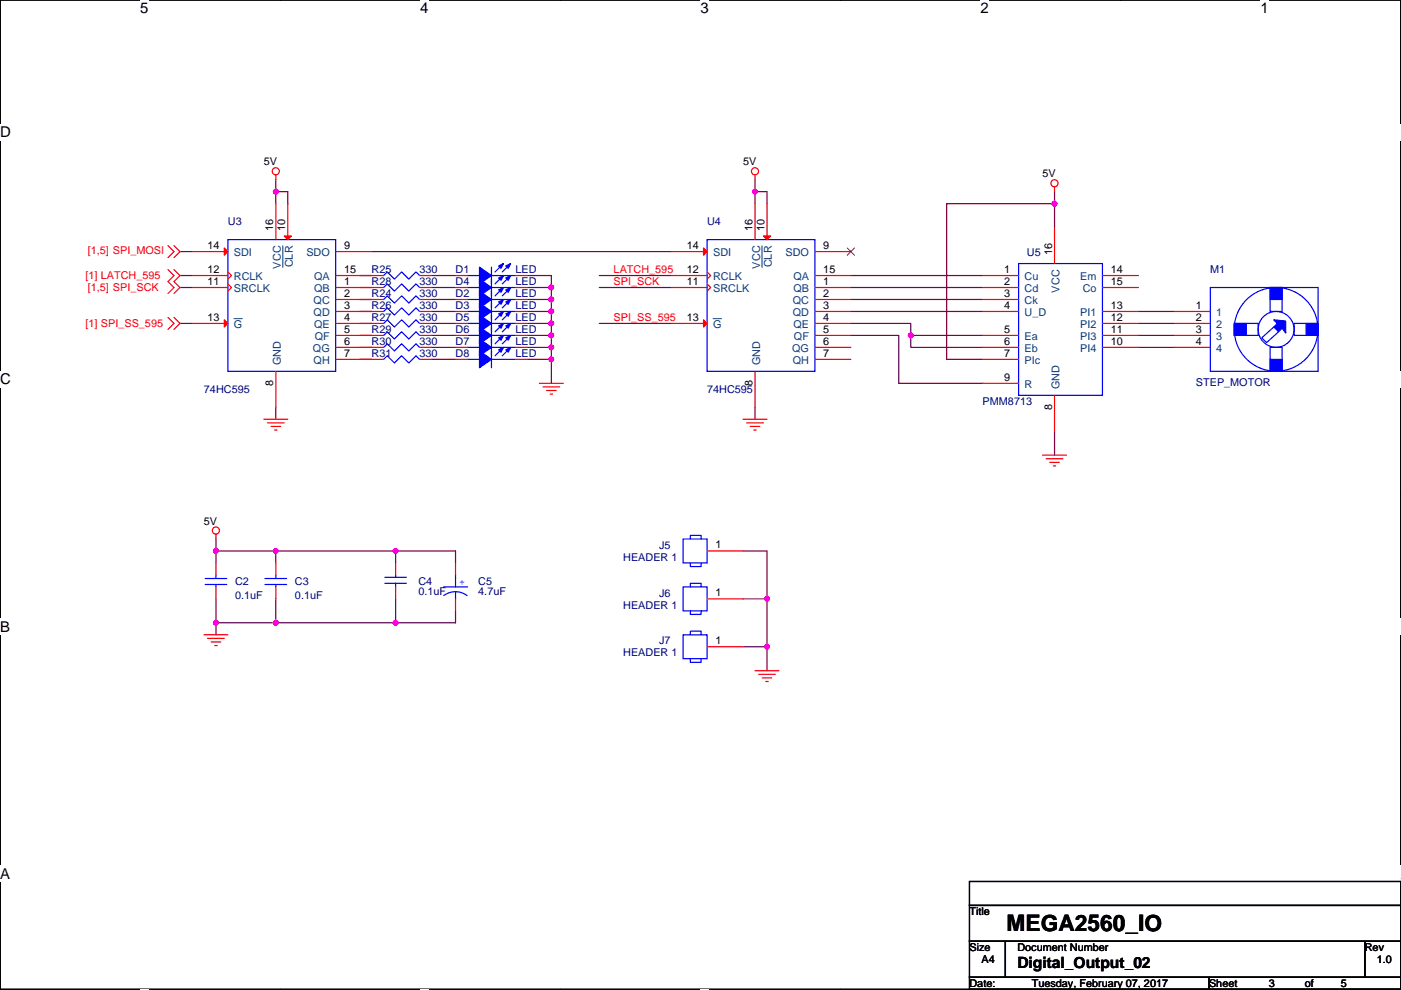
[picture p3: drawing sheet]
<svg xmlns="http://www.w3.org/2000/svg" width="297mm" height="210mm" viewBox="0 0 297 210" stroke-linecap="round" stroke-linejoin="round" font-family="sans-serif">
<path d="M.1 0h296.9v209.8h-296.9z" fill="none" stroke="#000" stroke-width=".25"/>
<g fill="#fff">
<path d="M29.7 0h1.8v3.5h-1.8z"/>
<path d="M29.7 209.8l1.8 .1z"/>
</g>
<path d="M59.4 0h.1M59.4 209.8h.1" fill="none" stroke="#000" stroke-width=".25"/>
<g fill="#fff">
<path d="M89.1 0h1.8v3.5h-1.8z"/>
<path d="M89.1 209.8l1.8 .1z"/>
</g>
<path d="M118.8 0h.1M118.8 209.8h.1" fill="none" stroke="#000" stroke-width=".25"/>
<g fill="#fff">
<path d="M148.5 0h1.8v3.5h-1.8z"/>
<path d="M148.5 209.8l1.8 .1z"/>
</g>
<path d="M178.2 0h.1M178.2 209.8h.1" fill="none" stroke="#000" stroke-width=".25"/>
<g fill="#fff">
<path d="M207.9 0h1.7v3.5h-1.7z"/>
<path d="M207.9 209.8l1.7 .1z"/>
</g>
<path d="M237.6 0h.1M237.6 209.8h.1" fill="none" stroke="#000" stroke-width=".25"/>
<g fill="#fff">
<path d="M267.3 0h1.7v3.5h-1.7z"/>
<path d="M267.3 209.8l1.7 .1z"/>
<path d="M.1 26.2h2.2v3.6h-2.2z"/>
<path d="M297 26.2v3.6z"/>
<path d="M.1 78.7h2.2v3.5h-2.2z"/>
<path d="M297 78.7v3.5z"/>
</g>
<path d="M.1 52.5h.1M297 52.5h.1" fill="none" stroke="#000" stroke-width=".25"/>
<g fill="#fff">
<path d="M.1 131.1h2.1v3.6h-2.1z"/>
<path d="M297 131.1v3.6z"/>
</g>
<path d="M.1 104.9h.1M297 104.9h.1" fill="none" stroke="#000" stroke-width=".25"/>
<g fill="#fff">
<path d="M0 183.6h2.2v3.5h-2.2z"/>
<path d="M297 183.6v3.5z"/>
</g>
<path d="M.1 157.4h.1M297 157.4h.1M205.5 199.7h7.7v7.6h-7.7zM205.5 187h91.5v5h-91.5zM205.5 192h91.5v7.7h-91.5zM213.2 199.7h76.2v7.6h-76.2zM289.4 199.7h7.6v7.6h-7.6zM205.5 207.3h50.8v2.5h-50.8zM256.3 207.3h40.7v2.5h-40.7z" fill="none" stroke="#000" stroke-width=".25"/>
<g fill="none" stroke="#800040" stroke-width=".25">
<path d="M58.5 38.1v2.6M160.1 38.1v2.6M38.2 53.4h2.5M38.2 58.4h2.5M58.5 40.7v2.5M58.5 40.7h2.5v2.5M76.3 58.4h2.5M78.8 53.4h63.5M91.5 58.4h5.1M111.8 58.4h5.1v2.6M127.1 58.4h15.2M160.1 40.7v2.5"/>
<path d="M160.1 40.7h2.5v2.5M180.4 58.4h27.9M223.6 40.7v2.5M223.6 43.2h-22.9v33h7.6M223.6 43.2v5.1M38.2 61h2.5M38.2 68.6h2.5M76.3 61h2.5M76.3 63.5h2.5M76.3 66.1h2.5M76.3 68.6h2.5M76.3 71.1h2.5"/>
<path d="M76.3 73.7h2.5M76.3 76.2h2.5M91.5 61h5.1M91.5 63.5h5.1M91.5 66.1h5.1M91.5 68.6h5.1M91.5 71.1h5.1M91.5 73.7h5.1M91.5 76.2h5.1M111.8 61h5.1M111.8 63.5h5.1M111.8 66.1h5.1"/>
<path d="M111.8 68.6h5.1M111.8 71.1h5.1M111.8 73.7h5.1M111.8 76.2h5.1M116.9 61v2.5M116.9 63.5v2.6M116.9 66.1v2.5M116.9 68.6v2.5M116.9 71.1v2.6M116.9 73.7v2.5M116.9 76.2v5.1M127.1 61h15.2"/>
<path d="M127.1 68.6h15.2M180.4 61h27.9M180.4 63.5h27.9M180.4 66.1h27.9M180.4 68.6h12.7v2.5h15.2M180.4 71.1h10.2v10.2h17.7M193.1 71.1v2.6h15.2M241.4 66.1h7.6M241.4 68.6h7.6M241.4 71.1h7.6M241.4 73.7h7.6M58.5 86.4v2.5"/>
<path d="M160.1 86.4v2.5M223.6 91.5v5M45.8 114.3v2.6M45.8 116.9h12.7M45.8 116.9v2.5M58.5 116.9v2.5M58.5 116.9h25.4M83.9 116.9v2.5M83.9 116.9h12.7v2.5M157.5 116.9h5.1v10.1M45.8 127v5.1M45.8 132.1h12.7"/>
<path d="M45.8 132.1v2.5M58.5 132.1h25.4M58.5 127v5.1M83.9 127v5.1M96.6 129.6v2.5h-12.7M157.5 137.2h5.1M157.5 127h5.1M162.6 137.2v5.1M162.6 127v10.2"/>
</g>
<g fill="#f0f" stroke="#f0f" stroke-width=".25">
<circle cx="58.5" cy="40.6" r=".5"/>
<circle cx="160.1" cy="40.6" r=".5"/>
<circle cx="116.9" cy="61" r=".5"/>
<circle cx="116.9" cy="63.5" r=".5"/>
<circle cx="116.9" cy="68.6" r=".5"/>
<circle cx="116.9" cy="66" r=".5"/>
<circle cx="116.9" cy="71.1" r=".5"/>
<circle cx="116.9" cy="73.7" r=".5"/>
<circle cx="116.9" cy="76.2" r=".5"/>
<circle cx="45.8" cy="116.8" r=".5"/>
<circle cx="45.8" cy="132.1" r=".5"/>
<circle cx="193.1" cy="71.1" r=".5"/>
<circle cx="223.6" cy="43.2" r=".5"/>
<circle cx="83.9" cy="116.8" r=".5"/>
<circle cx="58.5" cy="116.8" r=".5"/>
<circle cx="83.9" cy="132.1" r=".5"/>
<circle cx="58.5" cy="132.1" r=".5"/>
<circle cx="162.6" cy="137.2" r=".5"/>
<circle cx="162.6" cy="127" r=".5"/>
</g>
<g fill="none" stroke="#f00" stroke-width=".25">
<path d="M58.5 37.1v1M160.1 37.1v1M223.6 39.6v1.1M35.6 52.1l1.3 1.3-1.3 1.2M35.6 57.2l1.3 1.2-1.3 1.3 1.3 1.3-1.3 1.3M36.9 52.1l1.3 1.3-1.3 1.2M36.9 57.2l1.3 1.2-1.3 1.3 1.3 1.3-1.3 1.3M40.7 53.4h7.6M40.7 58.4h7.6M48.3 57.7l.8 .7-.8 .8M58.5 43.2v7.6M61 43.2v7.6"/>
<path d="M71.2 58.4h10.1M71.2 53.4h7.6M89 58.4h2.5M96.6 58.4h2.5M109.3 58.4h2.5M142.3 53.4h7.6M142.3 58.4h7.6M149.9 57.7l.8 .7-.8 .8M160.1 43.2v7.6M162.6 43.2v7.6M172.8 53.4h7.6M172.8 58.4h7.6"/>
<path d="M208.3 58.4h7.7M223.6 48.3v7.6M233.7 58.4h7.7M35.6 67.3l1.3 1.3-1.3 1.3M36.9 67.3l1.3 1.3-1.3 1.3M40.7 68.6h7.6M40.7 61h7.6M48.3 60.2l.8 .8-.8 .7M58.5 78.8v7.6M71.2 63.5h10.1M71.2 76.2h10.1M71.2 61h10.1"/>
<path d="M71.2 66.1h10.1M71.2 68.6h10.1M71.2 71.1h10.1M71.2 73.7h10.1M89 63.5h2.5M89 76.2h2.5M89 71.1h2.5M89 66.1h2.5M89 61h2.5M89 73.7h2.5M89 68.6h2.5M96.6 73.7h2.5"/>
<path d="M96.6 68.6h2.5M96.6 63.5h2.5M96.6 76.2h2.5M96.6 71.1h2.5M96.6 66.1h2.5M96.6 61h2.5M109.3 73.7h2.5M109.3 68.6h2.5M109.3 63.5h2.5M109.3 76.2h2.5M109.3 71.1h2.5M109.3 66.1h2.5"/>
<path d="M109.3 61h2.5M142.3 68.6h7.6M142.3 61h7.6M149.9 60.2l.8 .8-.8 .7M160.1 78.8v7.6M172.8 61h7.6M172.8 63.5h7.6M172.8 66.1h7.6M172.8 68.6h7.6M172.8 71.1h7.6M172.8 73.7h7.6M172.8 76.2h7.6"/>
<path d="M208.3 61h7.7M208.3 63.5h7.7M208.3 66.1h7.7M208.3 71.1h7.7M208.3 73.7h7.7M208.3 76.2h7.7M233.7 73.7h7.7M233.7 71.1h7.7M233.7 68.6h7.7M233.7 66.1h7.7M233.7 61h7.7M249 66.1h7.6"/>
<path d="M249 68.6h7.6M249 71.1h7.6M249 73.7h7.6M55.9 88.9h5.1M56.7 89.7h3.6M57.5 90.4h2M58.2 91.2h.5M114.4 81.3h5M115.1 82.1h3.6M115.9 82.8h2M116.6 83.6h.6M157.5 88.9h5.1"/>
<path d="M158.3 89.7h3.6M159.1 90.4h2M159.8 91.2h.5M208.3 81.3h7.7M221 96.5h5.1M221.8 97.3h3.6M222.6 98.1h2M223.3 98.8h.5M223.6 83.8v7.7M45.8 119.4v2.5M45.8 113.3v1M58.5 119.4v2.5"/>
<path d="M83.9 119.4v2.5M96.6 119.4v2.5M149.9 116.9h7.6M43.2 134.6h5.1M44 135.4h3.6M44.8 136.2h2M45.5 136.9h.5M45.8 124.5v2.5M58.5 124.5v2.5M83.9 124.5v2.5M96.6 127v2.6M149.9 127h7.6"/>
<path d="M149.9 137.2h7.6M160.1 142.3h5.1M160.8 143h3.6M161.6 143.8h2M162.4 144.5h.5"/>
<circle cx="58.5" cy="36.3" r=".76"/>
<circle cx="160.1" cy="36.3" r=".76"/>
<circle cx="223.6" cy="38.9" r=".76"/>
<circle cx="45.8" cy="112.5" r=".76"/>
</g>
<g fill="none" stroke="#00f" stroke-width=".25">
<path d="M48.3 50.8h22.9v28h-22.9zM81.3 58.4l.8-.7 1.5 1.5 1.6-1.5 1.5 1.5 1.5-1.5 .8 .7M99.1 58.4h2.6M104.2 56.7v3.5M104.2 58.4h5.1M104.2 59.2v3.6M106.5 56.2l-1.5 1.5M106.5 58.7l-1.5 1.5M108 56.2l-1.5 1.5M108 58.7l-1.5 1.5M149.9 50.8h22.9v28h-22.9zM216 55.9h17.7v27.9h-17.7z"/>
<path d="M81.3 63.5l.8-.7 1.5 1.5 1.6-1.5 1.5 1.5 1.5-1.5 .8 .7M81.3 76.2l.8-.7 1.5 1.5 1.6-1.5 1.5 1.5 1.5-1.5 .8 .7M81.3 71.1l.8-.7 1.5 1.5 1.6-1.5 1.5 1.5 1.5-1.5 .8 .7M81.3 66.1l.8-.8 1.5 1.5 1.6-1.5 1.5 1.5 1.5-1.5 .8 .8M81.3 61l.8-.8 1.5 1.5 1.6-1.5 1.5 1.5 1.5-1.5 .8 .8M81.3 73.7l.8-.8 1.5 1.5 1.6-1.5 1.5 1.5 1.5-1.5 .8 .8M81.3 68.6l.8-.8 1.5 1.6 1.6-1.6 1.5 1.6 1.5-1.6 .8 .8M99.1 73.7h2.6M99.1 68.6h2.6M99.1 63.5h2.6M99.1 76.2h2.6M99.1 71.1h2.6"/>
<path d="M99.1 66.1h2.6M99.1 61h2.6M104.2 71.9v3.6M104.2 73.7h5.1M104.2 66.8v3.6M104.2 68.6h5.1M104.2 61.7v3.6M104.2 63.5h5.1M104.2 74.4v3.6M104.2 76.2h5.1M104.2 69.4v3.5M104.2 71.1h5.1"/>
<path d="M104.2 64.3v3.5M104.2 66.1h5.1M104.2 61h5.1M106.5 71.4l-1.5 1.5M106.5 66.3l-1.5 1.5M106.5 61.2l-1.5 1.6M106.5 73.9l-1.5 1.6M106.5 68.9l-1.5 1.5M106.5 63.8l-1.5 1.5M108 71.4l-1.5 1.5M108 66.3l-1.5 1.5M108 61.2l-1.5 1.6"/>
<path d="M108 73.9l-1.5 1.6M108 68.9l-1.5 1.5M108 63.8l-1.5 1.5M256.6 61h22.9v17.8h-22.9zM261.7 68.6h5.1v2.5h-5.1zM269.3 61h2.5v5.1h-2.5zM269.3 73.7h2.5v5.1h-2.5zM270.1 69.4l-2.6 2.2 1 1.1 2.6-2.3M274.4 68.6h5.1v2.5h-5.1zM144.8 114.3h5.1v5.1h-5.1zM146.4 119.4v.8h2.3v-.8M146.4 114.3v-.7h2.3v.7"/>
<path d="M43.5 122.7h4.6M43.5 124h4.6M45.8 124v.5M45.8 121.9v.8M56.2 122.7h4.6M56.2 124h4.6M58.5 124v.5M58.5 121.9v.8M81.6 123.7h4.6M81.6 122.4h4.6M83.9 121.9v.5M83.9 123.7v.8"/>
<path d="M94 124.5h5.1M94.1 126.3a4.1 4.1 0 0 1 4.9 0M96.6 125.5v1.5M96.6 121.9v2.6M144.8 124.5h5.1v5.1h-5.1zM144.8 134.6h5.1v5.1h-5.1zM146.4 129.6v.7h2.3v-.7M146.4 139.7v.8h2.3v-.8M146.4 124.5v-.8h2.3v.8M146.4 134.6v-.7h2.3v.7"/>
<circle cx="270.6" cy="69.9" r="8.9"/>
<circle cx="270.6" cy="69.9" r="3.8"/>
</g>
<path d="M179.6 52.6l1.6 1.5M181.2 52.6l-1.6 1.5" fill="none" stroke="#804000" stroke-width=".21"/>
<g fill="#f00" stroke="#f00" stroke-width=".25">
<path d="M161.9 50.1h1.5l-.8 .7z"/>
<path d="M149.2 67.8l.7 .8-.7 .8z"/>
<path d="M149.2 52.6l.7 .8-.7 .7z"/>
<path d="M60.3 50.1h1.5l-.8 .7z"/>
<path d="M47.6 67.8l.7 .8-.7 .8z"/>
<path d="M47.6 52.6l.7 .8-.7 .7z"/>
</g>
<path d="M60 52.2v4.5M161.6 52.2v4.5M49.6 67.6h1.8M151.2 67.6h1.8" fill="none" stroke="#004080" stroke-width=".21"/>
<g fill="#00f" stroke="#00f" stroke-width=".25">
<path d="M101.7 71.9l2.5 1.8-2.5 1.8z" fill-rule="evenodd"/>
<path d="M107.2 71.6l1.1-.5-.5 1.1z" fill-rule="evenodd"/>
<path d="M105.7 71.6l1-.5-.5 1.1z" fill-rule="evenodd"/>
<path d="M101.7 66.8l2.5 1.8-2.5 1.8z" fill-rule="evenodd"/>
<path d="M107.2 66.6l1.1-.5-.5 1z" fill-rule="evenodd"/>
<path d="M105.7 66.6l1-.5-.5 1z" fill-rule="evenodd"/>
<path d="M101.7 61.7l2.5 1.8-2.5 1.8z" fill-rule="evenodd"/>
<path d="M107.2 61.5l1.1-.5-.5 1z" fill-rule="evenodd"/>
<path d="M105.7 61.5l1-.5-.5 1z" fill-rule="evenodd"/>
<path d="M101.7 56.7l2.5 1.7-2.5 1.8z" fill-rule="evenodd"/>
<path d="M107.2 56.4l1.1-.5-.5 1z" fill-rule="evenodd"/>
<path d="M105.7 56.4l1-.5-.5 1z" fill-rule="evenodd"/>
<path d="M269.3 61v2.5h2.5v-2.5z" fill-rule="evenodd"/>
<path d="M269.3 76.2v2.6h2.5v-2.6z" fill-rule="evenodd"/>
<path d="M276.9 68.6v2.5h2.6v-2.5z" fill-rule="evenodd"/>
<path d="M261.7 68.6v2.5h2.5v-2.5z" fill-rule="evenodd"/>
<path d="M270.1 67.8l2.5 .3v2.5l-.8-1-.7 .8-1-1 .7-.8z" fill-rule="evenodd"/>
<path d="M101.7 74.4l2.5 1.8-2.5 1.8z" fill-rule="evenodd"/>
<path d="M107.2 74.2l1.1-.5-.5 1z" fill-rule="evenodd"/>
<path d="M105.7 74.2l1-.5-.5 1z" fill-rule="evenodd"/>
<path d="M101.7 69.4l2.5 1.7-2.5 1.8z" fill-rule="evenodd"/>
<path d="M107.2 69.1l1.1-.5-.5 1z" fill-rule="evenodd"/>
<path d="M105.7 69.1l1-.5-.5 1z" fill-rule="evenodd"/>
<path d="M101.7 64.3l2.5 1.8-2.5 1.7z" fill-rule="evenodd"/>
<path d="M107.2 64l1.1-.5-.5 1z" fill-rule="evenodd"/>
<path d="M105.7 64l1-.5-.5 1z" fill-rule="evenodd"/>
<path d="M101.7 59.2l2.5 1.8-2.5 1.8z" fill-rule="evenodd"/>
<path d="M107.2 58.9l1.1-.5-.5 1.1z" fill-rule="evenodd"/>
<path d="M105.7 58.9l1-.5-.5 1.1z" fill-rule="evenodd"/>
</g>
<text font-size="4.8" x="213.4" y="197.5">MEGA2560_IO</text>
<text font-size="3.3" x="215.7" y="205.3">Digital_Output_02</text>
<g font-size="3.2">
<text x="29.7" y="2.8">5</text>
<text x="89.1" y="2.8">4</text>
<text x="148.5" y="2.8">3</text>
<text x="207.9" y="2.8">2</text>
<text x="267.3" y="2.8">1</text>
<text x=".1" y="29.1">D</text>
<text x=".1" y="81.5">C</text>
<text x=".1" y="134">B</text>
<text x=".1" y="186.4">A</text>
<text x="297" y="186.4">A</text>
</g>
<g font-size="2.3">
<text x="55.9" y="35.1">5V</text>
<text x="157.5" y="35.1">5V</text>
<text x="221" y="37.6">5V</text>
<text x="44" y="52.8">14</text>
<text x="58" y="49" transform="rotate(-90 58 49)">16</text>
<text x="60.5" y="49" transform="rotate(-90 60.5 49)">10</text>
<text x="73" y="52.8">9</text>
<text x="145.6" y="52.8">14</text>
<text x="159.6" y="49" transform="rotate(-90 159.6 49)">16</text>
<text x="162.1" y="49" transform="rotate(-90 162.1 49)">10</text>
<text x="174.6" y="52.8">9</text>
<text x="44" y="57.9">12</text>
<text x="73" y="57.9">15</text>
<text x="145.6" y="57.9">12</text>
<text x="174.6" y="57.9">15</text>
<text x="212.9" y="57.9">1</text>
<text x="223.1" y="54.1" transform="rotate(-90 223.1 54.1)">16</text>
<text x="235.5" y="57.9">14</text>
<text x="44" y="60.5">11</text>
<text x="73" y="60.5">1</text>
<text x="73" y="63">2</text>
<text x="73" y="65.5">3</text>
<text x="145.6" y="60.5">11</text>
<text x="174.6" y="60.5">1</text>
<text x="174.6" y="63">2</text>
<text x="174.6" y="65.5">3</text>
<text x="212.9" y="60.5">2</text>
<text x="212.9" y="63">3</text>
<text x="212.9" y="65.5">4</text>
<text x="235.5" y="65.5">13</text>
<text x="235.5" y="60.5">15</text>
<text x="253.6" y="65.5">1</text>
<text x="44" y="68.1">13</text>
<text x="73" y="70.6">5</text>
<text x="73" y="68.1">4</text>
<text x="145.6" y="68.1">13</text>
<text x="174.6" y="70.6">5</text>
<text x="174.6" y="68.1">4</text>
<text x="212.9" y="70.6">5</text>
<text x="235.5" y="70.6">11</text>
<text x="235.5" y="68.1">12</text>
<text x="253.6" y="68.1">2</text>
<text x="253.6" y="70.6">3</text>
<text x="73" y="75.7">7</text>
<text x="73" y="73.2">6</text>
<text x="174.6" y="75.7">7</text>
<text x="174.6" y="73.2">6</text>
<text x="212.9" y="73.2">6</text>
<text x="212.9" y="75.7">7</text>
<text x="235.5" y="73.2">10</text>
<text x="253.6" y="73.2">4</text>
<text x="58" y="81.8" transform="rotate(-90 58 81.8)">8</text>
<text x="159.6" y="81.8" transform="rotate(-90 159.6 81.8)">8</text>
<text x="212.9" y="80.8">9</text>
<text x="223.1" y="86.9" transform="rotate(-90 223.1 86.9)">8</text>
<text x="43.2" y="111.3">5V</text>
<text x="151.7" y="116.3">1</text>
<text x="151.7" y="126.5">1</text>
<text x="151.7" y="136.7">1</text>
<text x="205.5" y="194.1">Title</text>
<text x="205.5" y="201.7">Size</text>
<text x="215.7" y="201.7">Document Number</text>
<text x="289.4" y="201.7">Rev</text>
<text x="205.5" y="209.3">Date:</text>
<text x="208.1" y="204.3">A4</text>
<text x="218.8" y="209.3">Tuesday, February 07, 2017</text>
<text x="256.3" y="209.3">Sheet</text>
<text x="269" y="209.3">3</text>
<text x="276.7" y="209.3">of</text>
<text x="284.3" y="209.3">5</text>
<text x="291.9" y="204.3">1.0</text>
</g>
<g font-size="2.3" fill="#000080">
<text x="48.3" y="47.8">U3</text>
<text x="149.9" y="47.8">U4</text>
<text x="78.8" y="58">R25</text>
<text x="89" y="58">330</text>
<text x="96.6" y="58">D1</text>
<text x="109.3" y="58">LED</text>
<text x="217.7" y="54.4">U5</text>
<text x="256.6" y="58">M1</text>
<text x="78.8" y="63">R24</text>
<text x="78.8" y="65.6">R26</text>
<text x="78.8" y="60.5">R28</text>
<text x="89" y="63">330</text>
<text x="89" y="65.6">330</text>
<text x="89" y="60.5">330</text>
<text x="96.6" y="63">D2</text>
<text x="96.6" y="65.6">D3</text>
<text x="96.6" y="60.5">D4</text>
<text x="109.3" y="63">LED</text>
<text x="109.3" y="65.6">LED</text>
<text x="109.3" y="60.5">LED</text>
<text x="78.8" y="70.7">R29</text>
<text x="78.8" y="68.1">R27</text>
<text x="89" y="70.7">330</text>
<text x="89" y="68.1">330</text>
<text x="96.6" y="68.1">D5</text>
<text x="96.6" y="70.7">D6</text>
<text x="109.3" y="68.1">LED</text>
<text x="109.3" y="70.7">LED</text>
<text x="78.8" y="75.7">R31</text>
<text x="78.8" y="73.2">R30</text>
<text x="89" y="75.7">330</text>
<text x="89" y="73.2">330</text>
<text x="96.6" y="73.2">D7</text>
<text x="96.6" y="75.7">D8</text>
<text x="109.3" y="73.2">LED</text>
<text x="109.3" y="75.7">LED</text>
<text x="43.2" y="83.4">74HC595</text>
<text x="149.9" y="83.4">74HC595</text>
<text x="253.6" y="81.8">STEP_MOTOR</text>
<text x="208.3" y="85.9">PMM8713</text>
<text x="132.1" y="118.9">HEADER 1</text>
<text x="139.8" y="116.4">J5</text>
<text x="49.8" y="124">C2</text>
<text x="62.5" y="124">C3</text>
<text x="88.7" y="124">C4</text>
<text x="101.4" y="124">C5</text>
<text x="49.8" y="127">0.1uF</text>
<text x="62.5" y="127">0.1uF</text>
<text x="88.7" y="126.3">0.1uF</text>
<text x="101.4" y="126.3">4.7uF</text>
<text x="132.1" y="129.1">HEADER 1</text>
<text x="139.8" y="126.5">J6</text>
<text x="139.8" y="136.7">J7</text>
<text x="132.1" y="139.2">HEADER 1</text>
</g>
<g font-size="2.3" fill="#f00">
<text x="18.6" y="53.9">[1,5] SPI_MOSI</text>
<text x="18.1" y="59.2">[1] LATCH_595</text>
<text x="130.1" y="57.9">LATCH_595</text>
<text x="18.6" y="61.8">[1,5] SPI_SCK</text>
<text x="130.1" y="60.5">SPI_SCK</text>
<text x="18.1" y="69.4">[1] SPI_SS_595</text>
<text x="130.1" y="68.1">SPI_SS_595</text>
</g>
<g font-size="2.3" fill="#004080">
<text x="49.6" y="54.4">SDI</text>
<text x="49.6" y="59.5">RCLK</text>
<text x="59.5" y="57" transform="rotate(-90 59.5 57)">VCC</text>
<text x="62.1" y="56.7" transform="rotate(-90 62.1 56.7)">CLR</text>
<text x="65" y="54.4">SDO</text>
<text x="66.6" y="59.5">QA</text>
<text x="151.2" y="54.4">SDI</text>
<text x="151.2" y="59.5">RCLK</text>
<text x="161.1" y="57" transform="rotate(-90 161.1 57)">VCC</text>
<text x="163.7" y="56.7" transform="rotate(-90 163.7 56.7)">CLR</text>
<text x="166.6" y="54.4">SDO</text>
<text x="168.2" y="59.5">QA</text>
<text x="217.2" y="59.5">Cu</text>
<text x="229" y="59.5">Em</text>
<text x="49.6" y="62">SRCLK</text>
<text x="66.5" y="64.6">QC</text>
<text x="66.6" y="62">QB</text>
<text x="151.2" y="62">SRCLK</text>
<text x="168.1" y="64.6">QC</text>
<text x="168.2" y="62">QB</text>
<text x="217.2" y="62">Cd</text>
<text x="217.2" y="64.6">Ck</text>
<text x="224.6" y="62.1" transform="rotate(-90 224.6 62.1)">VCC</text>
<text x="229.5" y="62">Co</text>
<text x="49.6" y="69.6">G</text>
<text x="66.5" y="67.1">QD</text>
<text x="66.6" y="69.6">QE</text>
<text x="151.2" y="69.6">G</text>
<text x="168.1" y="67.1">QD</text>
<text x="168.2" y="69.6">QE</text>
<text x="217.2" y="67.1">U_D</text>
<text x="229" y="69.6">PI2</text>
<text x="229" y="67.1">PI1</text>
<text x="257.9" y="67.1">1</text>
<text x="257.9" y="69.6">2</text>
<text x="59.5" y="77.5" transform="rotate(-90 59.5 77.5)">GND</text>
<text x="66.4" y="74.7">QG</text>
<text x="66.5" y="77.3">QH</text>
<text x="66.7" y="72.2">QF</text>
<text x="161.1" y="77.5" transform="rotate(-90 161.1 77.5)">GND</text>
<text x="168" y="74.7">QG</text>
<text x="168.1" y="77.3">QH</text>
<text x="168.3" y="72.2">QF</text>
<text x="217.2" y="72.2">Ea</text>
<text x="217.2" y="74.7">Eb</text>
<text x="217.2" y="77.3">PIc</text>
<text x="229" y="74.7">PI4</text>
<text x="229" y="72.2">PI3</text>
<text x="257.9" y="72.2">3</text>
<text x="257.9" y="74.7">4</text>
<text x="217.2" y="82.3">R</text>
<text x="224.6" y="82.6" transform="rotate(-90 224.6 82.6)">GND</text>
</g>
<text font-size="2.3" fill="#00f" x="97.3" y="124">+</text>
</svg>
